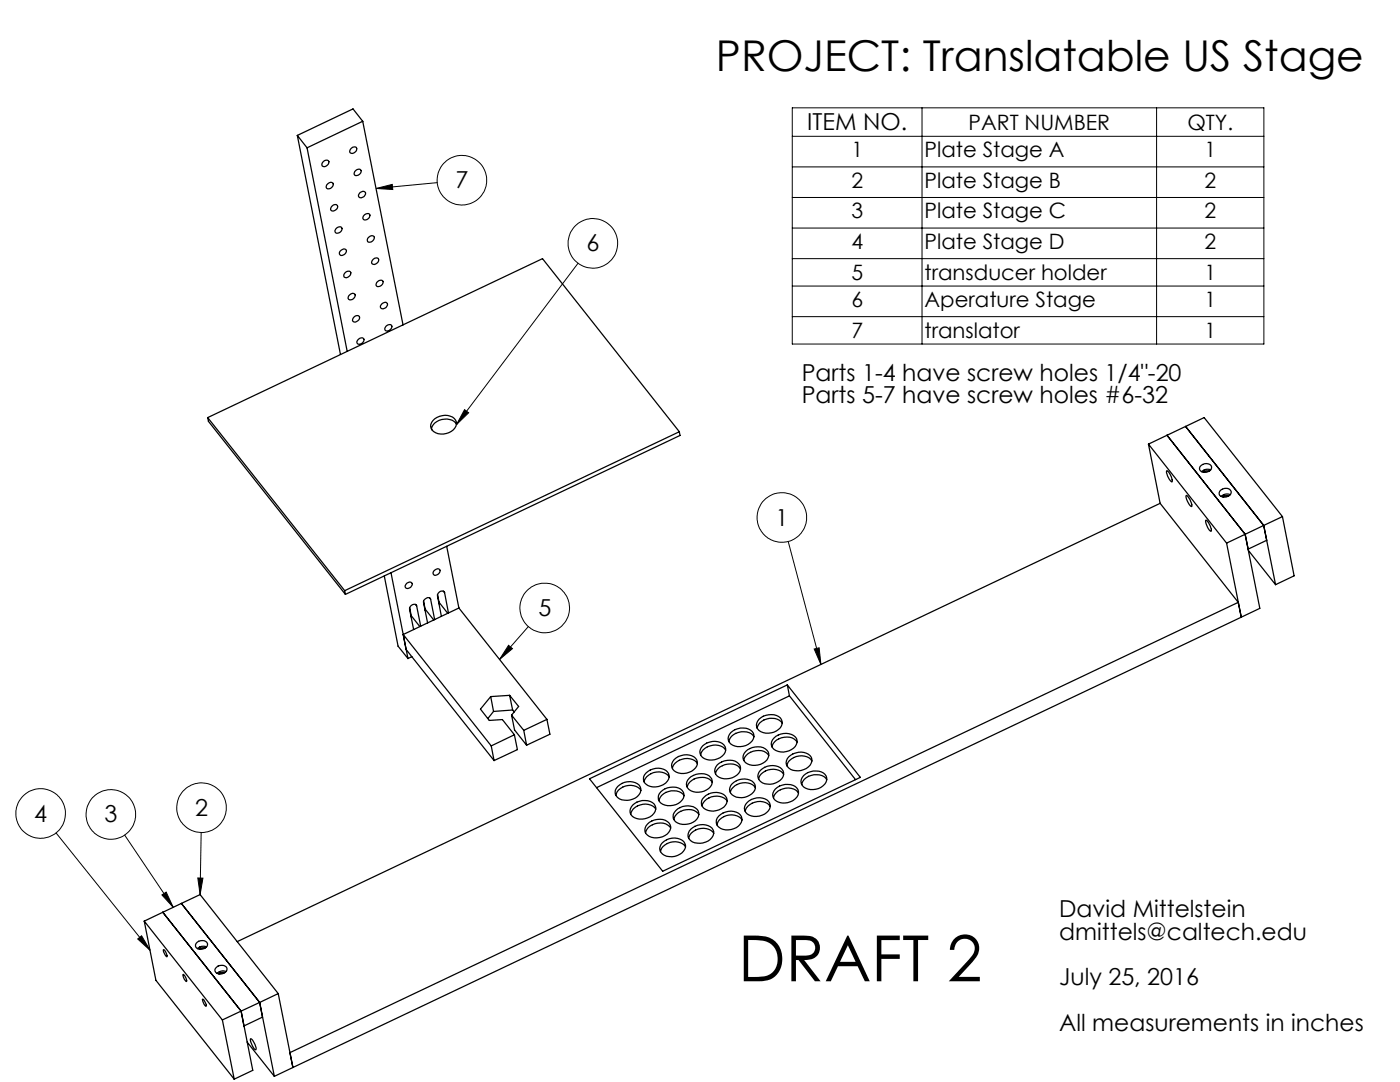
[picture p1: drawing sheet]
<svg xmlns="http://www.w3.org/2000/svg" width="279mm" height="216mm" viewBox="0 0 279 216" stroke-linecap="round" stroke-linejoin="round" font-family="sans-serif">
<g fill="none" stroke="#000" stroke-width=".2">
<path d="M75.1 37.6l3.2-.8 .1 1zM87.3 36.4l-12.2 1.2M158.1 21.5h94.1v47.2h-94.1zM158.1 33.3h94.1M158.1 39.4h94.1M158.1 27.2h94.1M184 21.5v47.2M230.8 21.5v47.2M115.4 52.5l-24.3 32.2M158.1 45.5h94.1M158.1 51.6h94.1M158.1 57.1h94.1"/>
<path d="M158.1 63.2h94.1M92.7 81.7l.8 .7-2.4 2.3zM157.3 108.1l6.5 24.5M101.5 128.8l.8 .6-2.6 2.2zM105.4 125l-5.7 6.6M162.5 129.5l1-.2 .3 3.3zM11.2 166.2l18.8 23.4M24.9 166.6l9.7 14.4M32.3 178.6l.9-.6 1.4 3zM39.5 175.2h1l-.6 3.3zM40.1 166.1l-.2 12.4M27.5 187.4l.8-.7 1.7 2.9z"/>
<circle cx="92.2" cy="36" r="4.9"/>
<circle cx="118.3" cy="48.6" r="4.9"/>
<circle cx="156" cy="103.3" r="4.9"/>
<circle cx="108.7" cy="121.3" r="4.9"/>
<circle cx="8.1" cy="162.3" r="5"/>
<circle cx="22.1" cy="162.5" r="4.9"/>
<circle cx="40.2" cy="161.2" r="4.9"/>
</g>
<path d="M75.1 37.6l3.2-.8 .1 1zM92.7 81.7l.8 .7-2.4 2.3zM27.5 187.4l.8-.7 1.7 2.9zM162.5 129.5l1-.2 .3 3.3zM39.5 175.2h1l-.6 3.3zM32.3 178.6l.9-.6 1.4 3zM101.5 128.8l.8 .6-2.6 2.2z" fill="#000"/>
<g fill="none" stroke="#000" stroke-width=".25">
<path d="M59.3 27l2 2.5M59.3 27l8.6 43.7M61.3 29.5l8 40.6M64.6 32.2a.67 .67 0 0 1 1.1 .1 .83 .83 0 0 1-.5 .8 .83 .83 0 0 1-1-.2zM65.4 36.7a.62 .62 0 0 1 1.1 0 .81 .81 0 0 1-.5 .9 .81 .81 0 0 1-.9-.2zM70.1 29.6a.64 .64 0 0 1 1.1 0 .82 .82 0 0 1-.5 .9 .82 .82 0 0 1-.9-.2zM71 34a.66 .66 0 0 1 1.1 0 .92 .92 0 0 1-1.3 .9 .71 .71 0 0 1 .2-.9zM71.9 38.4a.59 .59 0 0 1 .6-.3 .59 .59 0 0 1 .5 .6 .84 .84 0 0 1-1.5 .5zM72.4 24.2l-11.1 5.3M72.4 24.2l-2-2.5-11.1 5.3M72.4 24.2l8 40.6M66.3 41.1a.64 .64 0 0 1 1.1 0 .83 .83 0 0 1-.5 .9 .83 .83 0 0 1-.9-.2z"/>
<path d="M67.2 45.5a.67 .67 0 0 1 1.1 .1 .92 .92 0 0 1-1.3 .8 .65 .65 0 0 1 .2-.9zM68.1 50a.65 .65 0 0 1 1 0 .92 .92 0 0 1-1.3 .8 .6 .6 0 0 1 .3-.8zM68.9 54.4a.67 .67 0 0 1 1.1 0 .83 .83 0 0 1-.4 .9 .83 .83 0 0 1-1-.2zM69.6 59a.71 .71 0 0 1 .6-.5 .71 .71 0 0 1 .7 .3 .81 .81 0 0 1-.5 .9 .81 .81 0 0 1-.9-.2zM72.7 42.9a.67 .67 0 0 1 1.1 0 .83 .83 0 0 1-.4 .9 .83 .83 0 0 1-1-.2zM73.6 47.3a.65 .65 0 0 1 1.1 0 .96 .96 0 0 1-1.3 .9 .69 .69 0 0 1 .2-.9zM74.5 51.7a.64 .64 0 0 1 1.1 .1 .82 .82 0 0 1-.5 .8 .82 .82 0 0 1-.9-.1zM75.2 56.4a.74 .74 0 0 1 1.2-.2 .92 .92 0 0 1-1.3 .9l-.1-.2zM70.7 63.2a.64 .64 0 0 1 1.1 .1 .83 .83 0 0 1-.5 .8 .83 .83 0 0 1-1-.1zM71.6 67.7a.66 .66 0 0 1 1 0 .92 .92 0 0 1-1.3 .9 .62 .62 0 0 1 .3-.9zM76.3 60.6a.64 .64 0 0 1 1 0 .83 .83 0 0 1-.4 .9 .83 .83 0 0 1-1-.2v-.2zM77.1 65a.67 .67 0 0 1 1.1 .1 .83 .83 0 0 1-.5 .8 .83 .83 0 0 1-.9-.1z"/>
<path d="M41.5 83.3l27.3 34.6M41.5 83.3l66.8-31.7 27.3 34.5M41.5 83.3l.1 .8 27.3 34.5M86.4 83.9a3 3 0 0 1 4.5-.1 2.04 2.04 0 0 1-1.8 2.7 2.34 2.34 0 0 1-3.2-1.4l.1-.4zM91.1 84.6a2.97 2.97 0 0 0-4.7 .2l-.3 .8M135.6 86.1l-66.8 31.8M135.6 86.1l.1 .8-66.8 31.7M229.2 88.6l2.3 11.8M229.2 88.6l15.6 19.8M229.2 88.6l11.1-5.3 15.6 19.8M232.8 93.9a2.37 2.37 0 0 1 1.1 2.3 3 3 0 0 1-1.1-2.3zM232.9 86.9l15.6 19.7"/>
<path d="M236.6 85.1l15.6 19.7M236.7 98.9a2.51 2.51 0 0 1 1.1 2.2 2.74 2.74 0 0 1-1.1-2.2zM239.5 93.1a1.37 1.37 0 0 1 2.3 0 1.31 1.31 0 0 1-1 1.1 1.31 1.31 0 0 1-1.4-.5zM241.3 94a1.08 1.08 0 0 0-1.1 .2M241.6 93.8a1.58 1.58 0 0 0-1.8 .3M243.6 97.8a1.19 1.19 0 0 1 1.2-.4 1.19 1.19 0 0 1 .9 .9 1.36 1.36 0 0 1-2.4 .3l.1-.6zM245.2 99a1.04 1.04 0 0 0-1.1 .2M245.5 98.7a1.61 1.61 0 0 0-1.8 .4M68.8 117.9l.1 .7M76.7 114.9l2.7 14 2 2.5M78 114.3l3.4 17.1M81.2 116.4a.59 .59 0 0 1 .6-.3 .59 .59 0 0 1 .5 .6 .84 .84 0 0 1-1.4 .4z"/>
<path d="M84.5 119.9l.3 1.6M85.7 119.3l.2 .3M85.9 119.6a.83 .83 0 0 0-.9-.2 .83 .83 0 0 0-.5 .8l.8 4.1M85.9 119.6l.8 4M86.7 113.8a.65 .65 0 0 1 1.1 0 .92 .92 0 0 1-1.3 .9 .6 .6 0 0 1 .2-.9zM87.3 118.6l.3 1.6M88.5 118l.2 .3M88.7 118.3a.81 .81 0 0 0-.9-.3 .81 .81 0 0 0-.5 .9l.8 4.1M88.7 118.3l.8 4M89.1 109l2.5 12.3M231.5 100.4l-184.2 87.5M231.5 100.4l15.6 19.8"/>
<path d="M240.6 103.8a2.42 2.42 0 0 1 1.2 2.1l-.1 .1a2.6 2.6 0 0 1-1.1-2.2zM244.8 108.4l2.9 14.8M248.5 106.6l2.9 14.8-3.7 1.8M248.5 106.6l.6 3 3.7-1.8M249.1 109.8l5.5 6.9M252.2 104.8l-7.4 3.6M252.2 104.8l2.4 11.9M255.9 103.1l2.4 11.8-3.7 1.8M255.9 103.1l-3.7 1.7M80.5 126.6l17.5 22.2M80.5 126.6l.5 3 17.6 22.2M81.8 121.3l.3 1.5"/>
<path d="M82.1 122.8v.3M82.1 122.8l1.7 2.2M82.2 131l-.8 .4M82.9 120.6l.2 .3M83.1 120.9a.78 .78 0 0 0-.8-.3 .78 .78 0 0 0-.6 .7l.8 4.3M83.1 120.9l.9 4.1M84.8 121.5v.3M84.8 121.5l1.8 2.2M87.6 120.2v.3M87.6 120.2l1.8 2.2M91.6 121.3l-11.1 5.3M91.6 121.3l17.5 22.2"/>
<path d="M97.9 139l-2 2.5 1.7 2.3 2.7-.2 2.4 3M97.9 139l.6 3M101.7 138.7l1.8 2.3-1.4 1.7M101.7 138.7l-3.8 .3M101.7 138.7l.6 3M157.1 136.7l.5 2.2M157.6 138.9l-38.5 18.3M157.6 138.9l13.1 16.7M247.1 120.2l-189.2 89.8 .6 3M247.1 120.2l.6 3M247.7 123.2l-189.2 89.8M98 148.8l.6 3"/>
<path d="M98.5 142l-1.1 1.4M102.1 142.7l2.4 3M102.1 142.7l.6 3 2.4 3M102.3 141.7l.3 .4M102.3 141.7l-3.8 .3M102.7 146.6l-4.7 2.2M102.7 146.6l.6 3-4.7 2.2M104.5 145.7l.6 3M109.1 143.5l-4.6 2.2M109.1 143.5l.6 3-4.6 2.2M117.7 155.4l39.4-18.7 14.6 18.4-39.4 18.7zM123.3 156.9a2.98 2.98 0 0 1 4.5 .1 2.15 2.15 0 0 1-2.1 2.6l-.5 .1a2.02 2.02 0 0 1-2.4-1.6v-.4z"/>
<path d="M127.9 157.7a2.95 2.95 0 0 0-5 1M128.9 154.2a2.98 2.98 0 0 1 4.5 .1 2.15 2.15 0 0 1-2 2.7 2.16 2.16 0 0 1-3-1.6v-.4zM131.9 158a3.3 3.3 0 0 1 4.2-.3 1.65 1.65 0 0 1-.7 2.6 3 3 0 0 1-3.8-.4 1.54 1.54 0 0 1 .3-1.9zM133.6 155a2.95 2.95 0 0 0-5 1M134.5 151.6a3 3 0 0 1 4.6 .1 2.15 2.15 0 0 1-2.1 2.6 2.21 2.21 0 0 1-3-1.6zM136.5 158.8a2.95 2.95 0 0 0-5 1M137.5 155.3a3.2 3.2 0 0 1 4.3-.2 1.6 1.6 0 0 1-.8 2.5 3 3 0 0 1-3.8-.4 1.42 1.42 0 0 1 .3-1.9zM139.2 152.4a2.99 2.99 0 0 0-4.8 .3l-.2 .7M140.2 148.9a3 3 0 0 1 4.5 .1 2.15 2.15 0 0 1-2 2.6 2.21 2.21 0 0 1-3-1.6zM140.5 159.1a2.98 2.98 0 0 1 4.5 .1 1.87 1.87 0 0 1-1.5 2.4 2.65 2.65 0 0 1-3.5-1 1.47 1.47 0 0 1 .5-1.5zM142.1 156.1a2.85 2.85 0 0 0-4-.4 1.79 1.79 0 0 0-.9 1.4M143.2 152.6a3.1 3.1 0 0 1 4.5 .1 1.89 1.89 0 0 1-1.5 2.5 2.65 2.65 0 0 1-3.5-1 1.62 1.62 0 0 1 .5-1.6z"/>
<path d="M144.8 149.7a2.99 2.99 0 0 0-4.7 .3l-.3 .7M145.1 159.8a2.98 2.98 0 0 0-5 1M145.8 146.2a3.1 3.1 0 0 1 4.6 .1 2.15 2.15 0 0 1-2.1 2.6 2.21 2.21 0 0 1-3-1.5zM146.1 156.4a3 3 0 0 1 4.5 .1 1.87 1.87 0 0 1-1.5 2.4 2.56 2.56 0 0 1-3.4-1 1.59 1.59 0 0 1 .4-1.5zM147.8 153.4a2.89 2.89 0 0 0-4.1-.4 1.86 1.86 0 0 0-.9 1.4M148.8 150a3.1 3.1 0 0 1 4.5 0 1.96 1.96 0 0 1-1.5 2.5 2.65 2.65 0 0 1-3.5-1 1.54 1.54 0 0 1 .5-1.5zM150.5 147a2.89 2.89 0 0 0-4.1-.4 2.09 2.09 0 0 0-.9 1.4M150.7 157.2a3 3 0 0 0-4.9 .7v.3M151.5 143.5a3.3 3.3 0 0 1 4.3-.2 1.64 1.64 0 0 1-.8 2.5 2.98 2.98 0 0 1-3.8-.3 1.46 1.46 0 0 1 .3-2zM151.8 153.7a3 3 0 0 1 4.5 .1 1.87 1.87 0 0 1-1.5 2.4 2.56 2.56 0 0 1-3.5-.9 1.59 1.59 0 0 1 .5-1.6zM153.4 150.7a3 3 0 0 0-4.7 .4l-.3 .6M154.4 147.3a3.1 3.1 0 0 1 4.6 .1 1.96 1.96 0 0 1-1.6 2.4 2.65 2.65 0 0 1-3.4-1 1.54 1.54 0 0 1 .4-1.5z"/>
<path d="M154.7 157.4a3.2 3.2 0 0 1 4.3-.2 1.64 1.64 0 0 1-.8 2.6 3 3 0 0 1-3.8-.4 1.46 1.46 0 0 1 .3-2zM156.1 144.3a2.95 2.95 0 0 0-5 1M156.4 154.5a3 3 0 0 0-4.8 .3l-.2 .7M157.4 151a3 3 0 0 1 4.5 .1 2.15 2.15 0 0 1-2 2.6 2.47 2.47 0 0 1-2.9-1.1 1.59 1.59 0 0 1 .4-1.6zM159.1 148.1a3 3 0 0 0-4.8 .3l-.2 .6M159.3 158.3a2.99 2.99 0 0 0-4.7 .3l-.2 .6M160.4 154.8a3.2 3.2 0 0 1 4.2-.3 1.64 1.64 0 0 1-.7 2.6 3 3 0 0 1-3.8-.4 1.46 1.46 0 0 1 .3-1.9zM162 151.8a3 3 0 0 0-4.7 .3l-.3 .7M165 155.6a2.89 2.89 0 0 0-4.1-.4 1.86 1.86 0 0 0-.9 1.4M126.3 160.7a3.2 3.2 0 0 1 4.2-.3 1.82 1.82 0 0 1-1.2 2.8 2.59 2.59 0 0 1-3.5-1 1.74 1.74 0 0 1 .5-1.5zM129.2 164.4a3 3 0 0 1 4.5 .1 1.9 1.9 0 0 1-1.5 2.5 2.67 2.67 0 0 1-3.5-1 1.67 1.67 0 0 1 .5-1.6zM130.9 161.5a2.95 2.95 0 0 0-5 1"/>
<path d="M132.2 168.2a2.98 2.98 0 0 1 4.5 .1 1.88 1.88 0 0 1-1.5 2.4 2.56 2.56 0 0 1-3.5-1 1.59 1.59 0 0 1 .5-1.5zM133.8 165.2a2.98 2.98 0 0 0-5 1M134.9 161.7a3 3 0 0 1 4.4 .1 2.12 2.12 0 0 1-2 2.6 2.17 2.17 0 0 1-3-1.5l.1-.4zM136.8 168.9a2.98 2.98 0 0 0-5 1M137.8 165.5a2.98 2.98 0 0 1 4.5 .1 2.15 2.15 0 0 1-2 2.6l-.6 .1a2.02 2.02 0 0 1-2.4-1.6l.2-.9zM139.5 162.5a2.98 2.98 0 0 0-5 1M142.5 166.3a2.95 2.95 0 0 0-5.1 1M143.5 162.8a2.98 2.98 0 0 1 4.5 .1 2.15 2.15 0 0 1-2.1 2.6 2.16 2.16 0 0 1-3-1.5l.1-.4zM148.1 163.6a2.95 2.95 0 0 0-5 1M149.1 160.1a2.98 2.98 0 0 1 4.5 .1 2.15 2.15 0 0 1-2 2.6 2.21 2.21 0 0 1-3-1.5l.2-.8zM153.7 160.9a2.99 2.99 0 0 0-4.8 .4l-.2 .6M28.8 183.8l15.6 19.7"/>
<path d="M28.8 183.8l2.3 11.8 15.6 19.7M32.5 182l15.6 19.8M32.6 189.5a1.7 1.7 0 0 1 .7 1.4 1.99 1.99 0 0 1-.7-1.4zM36.2 180.3l3.7-1.8 15.6 19.8M36.2 180.3l15.6 19.7M36.2 180.3l-7.4 3.5M36.5 194.4a1.7 1.7 0 0 1 .7 1.5 1.7 1.7 0 0 1-.7-1.5zM39.3 188a1.19 1.19 0 0 1 1.2-.4 1.19 1.19 0 0 1 .9 1 1.38 1.38 0 0 1-2.4 .2v-.3zM40.4 199.4a1.87 1.87 0 0 1 .7 1.4 1.87 1.87 0 0 1-.7-1.4zM40.9 189.2a1.04 1.04 0 0 0-1.1 .2M41.2 188.9l-.2-.1a1.64 1.64 0 0 0-1.6 .5M43 193.2a1.39 1.39 0 0 1 2.3 0 1.31 1.31 0 0 1-1 1.1 1.31 1.31 0 0 1-1.4-.6z"/>
<path d="M44.8 194.1h-.5l-.6 .2M45.1 193.9a1.66 1.66 0 0 0-1.8 .3M55.5 198.3l-3.7 1.7M55.5 198.3l3 14.7M44.4 203.5l2.3 11.8M48.1 201.8l-3.7 1.7M48.1 201.8l2.3 11.8-3.7 1.7M49.3 207.9l5.5 6.9M50 207.3a2.42 2.42 0 0 1 1.1 2v.1a2.42 2.42 0 0 1-1.1-2zM51.8 200l3 14.8M51.8 200l.6 3-3.7 1.7-.6-2.9M51.8 200l-3.7 1.8"/>
<path d="M58.5 213l-3.7 1.8"/>
</g>
<text font-size="12.7" x="147.3" y="195.8">DRAFT 2</text>
<text font-size="8.5" x="142.9" y="14.2">PROJECT: Translatable US Stage</text>
<g font-size="4.7">
<text x="161.1" y="26">ITEM NO.</text>
<text x="90.9" y="37.6">7</text>
<text x="117" y="50.2">6</text>
<text x="160" y="75.9">Parts 1-4 have screw holes 1/4&quot;-20</text>
<text x="160" y="80.5">Parts 5-7 have screw holes #6-32</text>
<text x="154.8" y="104.9">1</text>
<text x="107.4" y="122.9">5</text>
<text x="6.8" y="163.9">4</text>
<text x="20.9" y="164.1">3</text>
<text x="38.9" y="162.8">2</text>
<text x="211.4" y="183">David Mittelstein</text>
<text x="211.4" y="187.5">dmittels@caltech.edu</text>
<text x="211.4" y="196.6">July 25, 2016</text>
<text x="211.4" y="205.6">All measurements in inches</text>
</g>
<g font-size="4.2">
<text x="193.3" y="25.9">PART NUMBER</text>
<text x="237" y="25.9">QTY.</text>
<text x="169.9" y="31.4">1</text>
<text x="184.5" y="31.4">Plate Stage A</text>
<text x="240.4" y="31.4">1</text>
<text x="169.9" y="37.5">2</text>
<text x="184.5" y="37.5">Plate Stage B</text>
<text x="240.4" y="37.5">2</text>
<text x="169.9" y="43.6">3</text>
<text x="184.5" y="43.6">Plate Stage C</text>
<text x="240.4" y="43.6">2</text>
<text x="169.9" y="49.7">4</text>
<text x="184.5" y="49.7">Plate Stage D</text>
<text x="240.4" y="49.7">2</text>
<text x="169.9" y="55.9">5</text>
<text x="184.5" y="55.9">transducer holder</text>
<text x="240.4" y="55.9">1</text>
<text x="169.9" y="61.3">6</text>
<text x="184.5" y="61.3">Aperature Stage</text>
<text x="240.4" y="61.3">1</text>
<text x="169.9" y="67.4">7</text>
<text x="184.5" y="67.4">translator</text>
<text x="240.4" y="67.4">1</text>
</g>
</svg>
